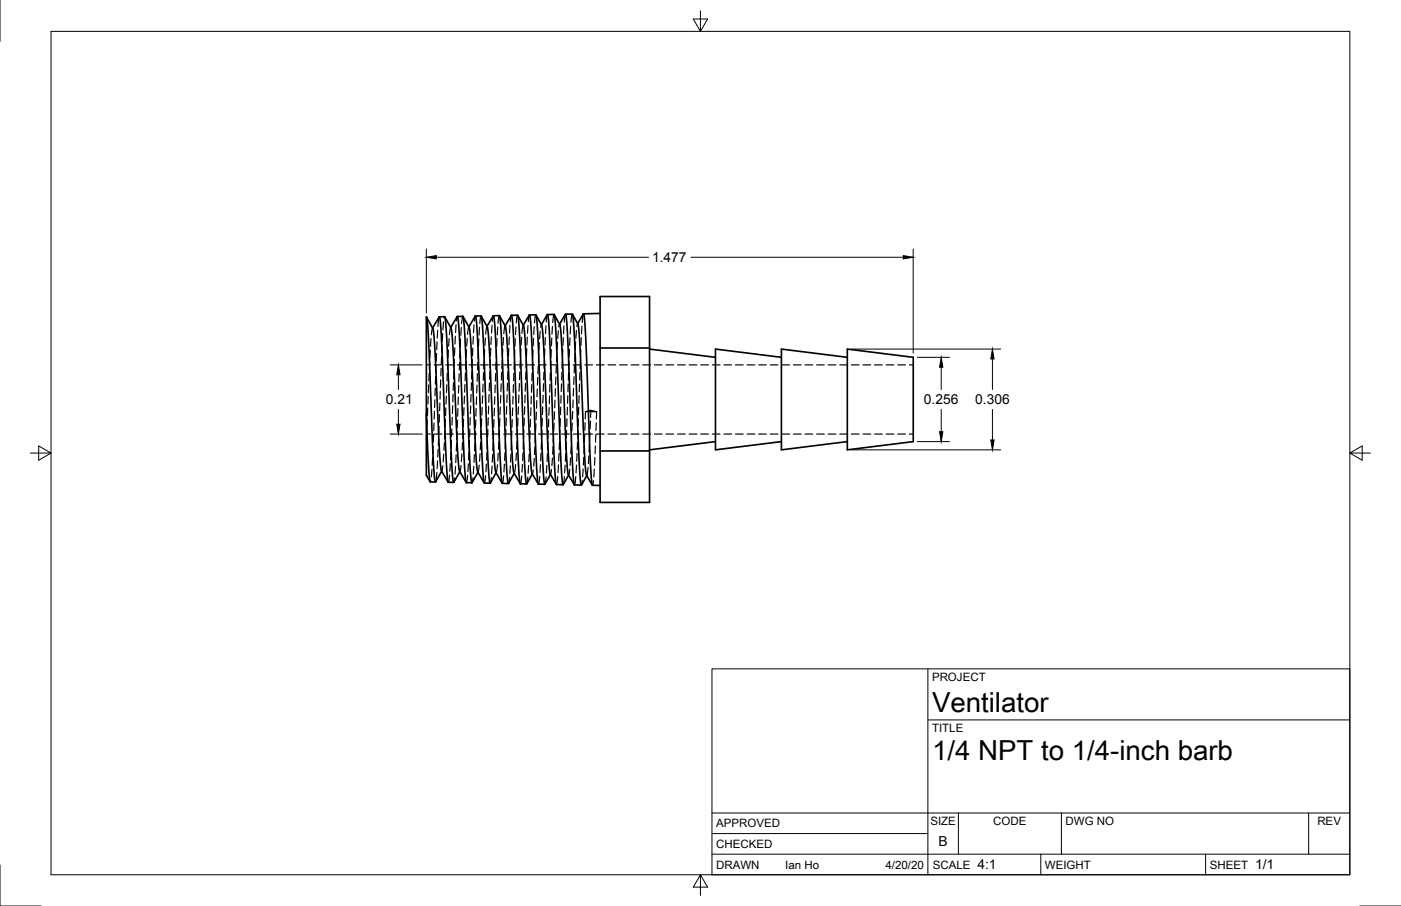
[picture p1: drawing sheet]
<svg xmlns="http://www.w3.org/2000/svg" width="432mm" height="279mm" viewBox="0 0 432 279" stroke-linecap="round" stroke-linejoin="round" font-family="sans-serif">
<!-- layer: Visible -->
<g fill="none" stroke="#000" stroke-width=".51">
<path d="M131.5 97.8l1.9 3.5 .4 2.2 1.5 33 .5 7.7 .3 1 2 3.5M135.4 97.7h1.7l.4 2.8 1.6 41.4 .7 6.9 1.9-3.3M137.1 97.7l1.9 3.4 .3 2 2.1 41.2 .2 1.1 2.1 3.4M141 97.6h1.7l.4 2.6 1.6 41.1 .4 5.9 .3 1.7 1.9-3.3M142.7 97.6l1.9 3.4 .3 2.2 2.1 41.3 .2 1 2 3.4M146.5 97.5h1.8l.4 2.2 1.7 41.9 .6 7.4 1.9-3.2M148.3 97.5l1.9 3.3 .3 2.2 2.1 41.7 .2 1 2 3.3M152.1 97.4l1.8-.1 .4 2.2 1.7 41.9 .4 6 .3 1.7M153.9 97.4l1.9 3.2 .3 2.2 2.1 41.7 .2 1.3 2 3.4M157.6 97.2h1.9l.4 2.1 1.7 41.5 .3 6.4 .4 2 1.8-3M159.6 97.3l1.8 3.1 .3 2.3 2.1 42.1 .2 1.2 1.9 3.3M163.2 97.1h1.9l.4 1.7 1.7 42.3 .4 6.3 .4 1.9"/>
<path d="M165.2 97.1l1.8 3.2 .3 2.5 2.1 42.4 .2 1 1.9 3.2M168.7 97h2.1l.3 1.8 1.7 41.7 .4 6.6 .3 2.4 1.8-3M170.8 97l1.8 3.1 .3 2.5 2 42.6 .3 1.2 1.8 3.1M172.5 99.9l1.8-3 .3 1.8 .4 5.4 1.7 42.8 .3 2.6 2.2 .1M174.3 96.9h2.1l.3 1.7 1.7 41.7 .4 6.8 .4 2.5 1.6-2.9M176.4 96.9l1.7 3 .4 2.5 2 43 .3 1.2 1.8 3M178.1 99.8l1.8-3 .6 6.9 1.7 43.7 .4 2.2 2.4 .1M185 91.4h15.2v63.5h-15.2zM185 96.7l-5.2 .1M133.3 101.2l2.1-3.5 .4 1.9 .3 6.1 1.7 41.1 .4 1.9 1.6 .1M138.9 101l2.1-3.4 .3 2.1 .4 6.7 1.7 40.7 .3 1.7 1.8 .1M144.5 100.8l2-3.3 .7 6.5 1.7 43 .4 2h1.8"/>
<path d="M150.1 100.6l2-3.2 .7 7.2 1.6 41.8 .4 2.6 1.9 .1M155.7 100.5l1.9-3.3 .7 7.1 1.7 42.9 .4 2h1.9M161.3 100.3l1.9-3.2 .4 2.3 .3 6.5 1.7 41.7 .3 1.7 2 .1M166.9 100.1l1.9-3.1 .3 2.4 .4 7.6 1.7 40.4 .3 2 2 .1M185 107.3h15.2M200.2 107.7l20.3 2.5M240.8 110.2l-20.3-2.5v31l20.3-2.5M261.2 107.7l20.3 2.5v26l-20.3 2.5zM261.2 110.2l-20.4-2.5v31l20.4-2.5M131.4 127.7v-29.9l.4 2.1 .4 6.4 1.3 35.3 .4 5.4 .3 1.7 1.9-3.4M131.4 127.7l1 19.9 .2 1 1.6 .1M131.4 127.7v18.9l1.2 2"/>
<path d="M185 139.1h15.2M220.5 136.2l-20.3 2.5M158.5 146l-1.8 3.1M169.7 146.3l-1.7 3"/>
</g>
<!-- layer: Hidden -->
<g fill="none" stroke="#000" stroke-width=".36">
<path d="M135.4 97.7l-.4 3M136.7 99.3l-.2 2.4M137 97.7l-.1 .4M140.9 97.6l-.2 1.4M142.6 97.6l-.3 2.2M146.5 97.5l-.3 1.5M148.3 97.4l-.4 2.4M152 97.4l-.3 1.7M153.8 97.3l-.3 2.4M157.6 97.3l-.3 1.9M159.4 97.3l-.3 2.3M163.1 97.2l-.3 2"/>
<path d="M165 97.2l-.3 2.4M168.7 97l-.3 2.3M170.6 97.1l-.3 2.4M172.5 99.9l-.1 .2M174.2 96.9l-.3 2.5M176.3 97l-.3 2.4M178.1 99.8l-.1 .1M178.1 99.9l-.3 .8M179.8 96.8l-.3 2.6M131.4 112.5h1.2M132.1 118.7l-.1 2.4M132.3 115.1l-.1 2.4"/>
<path d="M132.4 111.5l-.1 2.4M132.6 108l-.1 2.4M132.8 104.4l-.1 2.4M133.3 101.2v.1M133.4 101.3l-.5 1.9M133.8 112.5h2.4M134.2 119.7l-.1 2.4M134.3 116.1l-.1 2.4M134.4 112.6l-.1 2.4M134.5 109v2.4M134.7 105.4l-.1 2.4M134.9 101.9l-.1 2.3"/>
<path d="M135.8 117.1l-.1 2.4M136 113.6l-.1 2.4M136.1 110l-.1 2.4M136.2 106.4l-.1 2.4M136.4 102.9l-.1 2.3M137.4 112.5h2.4M137.7 118.7l-.1 2.3M137.9 115.1l-.1 2.4M138 111.5l-.1 2.4M138.2 108l-.1 2.3M138.4 104.4l-.1 2.4M138.9 101v.1"/>
<path d="M139 101.1l-.3 .4-.2 1.7M139.8 118l-.1 2.4M139.9 114.4l-.1 2.4M140 110.8l-.1 2.4M140.2 107.3l-.1 2.4M140.3 103.7l-.1 2.4M140.6 100.1l-.2 2.4M140.9 112.5h2.4M141.4 118.9l-.1 2.3M141.5 115.3l-.1 2.4M141.6 111.7v2.4M141.8 108.1l-.1 2.4"/>
<path d="M142 104.6l-.1 2.4M142.2 101l-.2 2.4M143.3 118.6l-.1 2.3M143.4 115l-.1 2.4M143.6 111.4l-.1 2.4M143.8 107.9l-.1 2.3M144 104.3l-.2 2.4M144.5 100.8l-.1 .1M144.5 112.5h2.4M144.6 100.9l-.3 .5-.2 1.7M145.3 118l-.1 2.4M145.4 114.5v2.4"/>
<path d="M145.6 110.9l-.1 2.4M145.7 107.3l-.1 2.4M145.9 103.8l-.1 2.4M146.1 100.2l-.2 2.4M147 118.8l-.1 2.4M147.1 115.2l-.1 2.4M147.3 111.7l-.1 2.3M147.4 108.1l-.1 2.4M147.6 104.5l-.1 2.4M147.8 100.9l-.2 2.4M148.1 112.5h2.4M148.9 118.5l-.1 2.4"/>
<path d="M149 114.9l-.1 2.4M149.2 111.3l-.1 2.4M149.4 107.8l-.2 2.4M149.6 104.2l-.2 2.4M150.1 100.7l-.4 2.3M150.1 100.6v.2M150.9 118.1l-.1 2.4M151 114.6l-.1 2.3M151.1 111l-.1 2.4M151.3 107.4l-.1 2.4M151.4 103.8l-.1 2.4M151.6 100.3l-.1 2.4"/>
<path d="M151.7 112.5h2.4M152.6 118.7l-.1 2.4M152.8 115.1l-.1 2.4M152.9 111.6l-.1 2.4M153 108v2.4M153.2 104.4l-.1 2.4M153.4 100.9l-.1 2.4M154.5 118.3l-.1 2.4M154.6 114.8l-.1 2.4M154.8 111.2l-.1 2.4M155 107.7l-.2 2.3M155.2 104.1l-.2 2.3"/>
<path d="M155.2 112.5h2.4M155.7 100.5l-.4 2.4M156.4 118.2l-.1 2.4M156.5 114.6l-.1 2.4M156.7 111l-.1 2.4M156.8 107.5l-.1 2.4M157 103.9l-.1 2.4M157.2 100.4l-.2 2.3M158.3 118.6l-.1 2.4M158.4 115.1l-.1 2.4M158.5 111.5l-.1 2.4M158.7 108l-.1 2.3"/>
<path d="M158.8 104.4l-.1 2.3M158.8 112.5h2.4M159 100.8l-.1 2.4M160.1 118.3l-.1 2.4M160.2 114.7l-.1 2.4M160.4 111.1l-.1 2.4M160.5 107.6l-.1 2.3M160.8 104l-.2 2.4M161.2 100.5l-.3 2.3M161.3 100.3l-.1 .1M162 118.2l-.1 2.4M162.1 114.7l-.1 2.4"/>
<path d="M162.2 111.1l-.1 2.4M162.4 107.5l-.1 2.4M162.4 112.5h2.4M162.5 104l-.1 2.3M162.7 100.4l-.1 2.4M163.9 118.6l-.1 2.4M164 115l-.1 2.4M164.1 111.5l-.1 2.3M164.3 107.9l-.1 2.4M164.4 104.3l-.1 2.4M164.7 100.8l-.2 2.3M165.6 120l-.1 2.3"/>
<path d="M165.7 116.4v2.4M165.9 112.8l-.1 2.4M165.9 112.5h2.4M166.1 109.2l-.2 2.4M166.2 105.7l-.1 2.4M166.5 102.1l-.2 2.4M166.9 100.1l-.1 .1M166.9 100.2l-.3 .7M167.5 118.3l-.1 2.4M167.6 114.7v2.4M167.8 111.2l-.1 2.4M167.9 107.6l-.1 2.4"/>
<path d="M168.1 104.1l-.1 2.3M168.3 100.5l-.2 2.3M169.5 118.5l-.1 2.4M169.5 112.5h2.4M169.6 115l-.1 2.3M169.8 111.4l-.1 2.4M169.9 107.8l-.1 2.4M170.1 104.2l-.2 2.4M170.3 100.7l-.2 2.4M171.2 119.8l-.1 2.4M171.3 116.3l-.1 2.3M171.5 112.7l-.1 2.4"/>
<path d="M171.6 109.1l-.1 2.4M171.8 105.6l-.1 2.3M172.1 102l-.2 2.4M172.5 100.1l-.3 .7M173.1 118.4l-.1 2.4M173.1 112.5h2.4M173.2 114.8l-.1 2.4M173.3 111.3l-.1 2.3M173.5 107.7l-.1 2.3M173.6 104.1l-.1 2.4M173.8 100.5l-.1 2.4M175.1 118.4l-.1 2.4"/>
<path d="M175.2 114.9v2.4M175.4 111.3l-.1 2.4M175.5 107.7l-.1 2.4M175.7 104.2l-.1 2.4M175.9 100.6l-.2 2.4M176.7 112.5h2.3M176.8 119.8l-.1 2.3M176.9 116.2l-.1 2.4M177.1 112.6l-.1 2.4M177.2 109.1l-.1 2.3M177.4 105.5l-.1 2.4M177.7 101.9l-.2 2.4"/>
<path d="M178.6 118.4l-.1 2.4M178.7 114.9l-.1 2.3M178.9 111.3l-.1 2.4M179 107.7l-.1 2.4M179.2 104.2l-.2 2.4M179.4 100.6l-.2 2.4M180.2 112.5h2.4M183.8 112.5h2.4M187.4 112.5h2.4M191 112.5h2.3M194.5 112.5h2.4M198.1 112.5h2.4"/>
<path d="M201.7 112.5h2.3M205.3 112.5h2.3M208.8 112.5h2.4M212.4 112.5h2.4M216 112.5h2.4M219.5 112.5h2.4M223.1 112.5h2.4M226.7 112.5h2.4M230.3 112.5h2.3M233.8 112.5h2.4M237.4 112.5h2.4M241 112.5h2.4"/>
<path d="M244.5 112.5h2.4M248.1 112.5h2.4M251.7 112.5h2.4M255.2 112.5h2.4M258.8 112.5h2.4M262.4 112.5h2.4M266 112.5h2.4M269.5 112.5h2.4M273.1 112.5h2.4M276.7 112.5h2.4M280.3 112.5h1.2M131.4 133.9h1.2"/>
<path d="M131.5 132.9l-.1 2.7M131.7 129.4l-.1 2.4M131.8 125.8l-.1 2.4M132 122.3l-.1 2.3M133.5 137.6l-.1 2.3M133.6 134l-.1 2.4M133.8 130.4l-.1 2.4M133.8 133.9h2.4M133.9 126.9l-.1 2.3M134 123.3l-.1 2.4M135 138.6l-.1 2.3M135.2 135l-.1 2.4"/>
<path d="M135.3 131.4l-.1 2.4M135.4 127.8v2.4M135.6 124.3l-.1 2.4M135.7 120.7l-.1 2.4M136.9 136.5l-.1 2.4M137.1 132.9l-.1 2.4M137.3 129.3l-.1 2.4M137.4 133.9h2.4M137.4 125.8l-.1 2.4M137.6 122.2l-.1 2.4M139 139.4l-.1 2.4M139.1 135.8l-.1 2.4"/>
<path d="M139.3 132.3l-.1 2.3M139.4 128.7l-.1 2.4M139.5 125.1l-.1 2.4M139.6 121.6v2.3M140.7 136.7l-.1 2.4M140.9 133.1l-.1 2.4M140.9 133.9h2.4M141 129.6l-.1 2.3M141.1 126v2.4M141.3 122.4l-.1 2.4M142.3 140l-.1 2.4M142.6 136.4l-.2 2.4"/>
<path d="M142.7 132.8l-.1 2.4M142.9 129.3l-.1 2.4M143 125.7l-.1 2.4M143.2 122.1l-.1 2.4M144.5 139.5l-.1 2.3M144.5 133.9h2.4M144.7 135.9l-.1 2.4M144.8 132.3l-.1 2.4M144.9 128.8l-.1 2.3M145.1 125.2l-.1 2.4M145.2 121.6l-.1 2.4M146.4 136.7l-.1 2.3"/>
<path d="M146.5 133.1l-.1 2.3M146.6 129.5v2.4M146.8 125.9l-.1 2.4M146.9 122.4l-.1 2.3M148 139.9l-.2 2.4M148.1 133.9h2.4M148.1 136.3l-.1 2.4M148.3 132.8l-.1 2.3M148.5 129.2l-.1 2.4M148.6 125.6l-.1 2.4M148.7 122v2.4M150.1 139.5l-.1 2.4"/>
<path d="M150.2 136l-.1 2.3M150.4 132.4l-.1 2.4M150.5 128.8l-.1 2.4M150.6 125.3l-.1 2.3M150.7 121.7v2.4M151.7 133.9h2.4M152 136.6l-.1 2.3M152.1 133l-.1 2.4M152.3 129.4l-.1 2.4M152.4 125.9l-.1 2.3M152.5 122.3l-.1 2.4M153.6 139.8l-.2 2.3"/>
<path d="M153.8 136.2l-.2 2.4M153.9 132.6l-.1 2.4M154.1 129.1l-.1 2.3M154.2 125.5l-.1 2.4M154.3 121.9l-.1 2.4M155.2 133.9h2.4M155.6 139.6l-.1 2.4M155.8 136l-.1 2.4M155.9 132.5l-.1 2.4M156 128.9v2.4M156.2 125.3l-.1 2.4M156.3 121.8l-.1 2.3"/>
<path d="M157.6 136.5l-.1 2.4M157.8 132.9l-.1 2.4M157.9 129.3l-.1 2.4M158 125.8l-.1 2.4M158.1 122.2v2.4M158.8 133.9h2.4M159.2 139.7l-.2 2.3M159.3 136.1l-.1 2.4M159.5 132.5l-.1 2.4M159.7 129l-.1 2.4M159.8 125.4l-.1 2.4M159.9 121.8l-.1 2.4"/>
<path d="M161.2 139.7l-.1 2.3M161.3 136.1l-.1 2.4M161.5 132.5l-.1 2.4M161.6 128.9l-.1 2.4M161.7 125.4l-.1 2.4M161.8 121.8v2.4M162.4 133.9h2.4M163.2 136.4v2.4M163.4 132.9l-.1 2.4M163.5 129.3l-.1 2.4M163.6 125.7v2.4M163.7 122.2v2.3"/>
<path d="M164.8 137.8l-.1 2.4M165 134.2l-.1 2.4M165.2 130.7l-.1 2.3M165.3 127.1l-.1 2.4M165.5 123.5l-.1 2.4M165.9 133.9h2.4M166.7 139.7l-.1 2.4M166.9 136.2l-.1 2.4M167 132.6l-.1 2.4M167.2 129l-.1 2.4M167.3 125.5l-.1 2.3M167.4 121.9l-.1 2.4"/>
<path d="M168.7 139.9l-.1 2.4M168.9 136.4l-.1 2.3M169 132.8l-.1 2.4M169.1 129.2l-.1 2.4M169.2 125.7v2.3M169.4 122.1l-.1 2.4M169.5 133.9h2.4M170.5 137.7l-.2 2.4M170.6 134.1l-.1 2.4M170.8 130.5l-.1 2.4M170.9 127l-.1 2.3M171 123.4v2.4"/>
<path d="M172.3 139.8l-.1 2.4M172.4 136.2l-.1 2.4M172.6 132.7l-.1 2.3M172.7 129.1l-.1 2.4M172.8 125.5l-.1 2.4M172.9 122v2.3M173.1 133.9h2.4M174.3 139.9l-.1 2.3M174.5 136.3l-.1 2.4M174.6 132.7l-.1 2.4M174.8 129.2l-.1 2.3M174.9 125.6l-.1 2.4"/>
<path d="M175 122l-.1 2.4M176 137.6l-.1 2.4M176.2 134l-.1 2.4M176.4 130.5l-.1 2.3M176.5 126.9l-.1 2.4M176.6 123.3v2.4M176.7 133.9h2.3M177.8 139.8l-.1 2.4M178 136.3l-.1 2.4M178.1 132.7l-.1 2.4M178.2 129.2v2.3M178.4 125.6l-.1 2.4"/>
<path d="M178.5 122l-.1 2.4M180.1 137.5l-.1 2.3M180.2 133.9l-.1 2.4M180.2 133.9h2.4M180.3 130.3v2.4M180.4 127v2.2M180.4 127l1.7-.5 1.8 .5M180.4 127h3.5M181.7 137l-.2 2.4M181.8 133.5l-.1 2.3M182 129.9l-.1 2.4M182.1 126.5l-.1 2.2"/>
<path d="M183.5 137.5l-.1 2.4M183.6 134v2.4M183.8 130.4l-.1 2.4M183.8 133.9h2.4M183.9 127l-.1 2.2M187.4 133.9h2.4M191 133.9h2.3M194.5 133.9h2.4M198.1 133.9h2.4M201.7 133.9h2.3M205.3 133.9h2.3M208.8 133.9h2.4"/>
<path d="M212.4 133.9h2.4M216 133.9h2.4M219.5 133.9h2.4M223.1 133.9h2.4M226.7 133.9h2.4M230.3 133.9h2.3M233.8 133.9h2.4M237.4 133.9h2.4M241 133.9h2.4M244.5 133.9h2.4M248.1 133.9h2.4M251.7 133.9h2.4"/>
<path d="M255.2 133.9h2.4M258.8 133.9h2.4M262.4 133.9h2.4M266 133.9h2.4M269.5 133.9h2.4M273.1 133.9h2.4M276.7 133.9h2.4M280.3 133.9h1.2M132.8 148.3l-.2 .3M133.1 144.7l-.2 2.4M133.3 141.1l-.1 2.4M134.6 145.7l-.3 2.9"/>
<path d="M134.9 142.1l-.2 2.4M136.2 145.2l-.1 .1M136.5 143.6l-.4 1.6M136.8 140.1l-.2 2.3M138.6 146.5l-.4 2.2M138.8 143l-.2 2.4M140.1 147.4l-.2 1.3M140.4 143.8l-.2 2.4M140.6 140.3l-.1 2.3M141.8 145.4l-.1 .1M142.1 143.6l-.4 1.8M144.1 146.6l-.4 2.2"/>
<path d="M144.4 143l-.2 2.4M145.8 147.3l-.3 1.5M146 143.8l-.1 2.4M146.2 140.2l-.1 2.4M147.4 145.5l-.1 .1M147.7 143.4l-.4 2.1M149.7 146.7l-.4 2.3M149.9 143.1l-.1 2.4M151.4 147.3l-.3 1.6M151.7 143.7l-.2 2.4M151.8 140.1l-.1 2.4M153 145.7l-.1 .1"/>
<path d="M153.3 143.3l-.5 2.4M155.2 146.7l-.3 2.4M155.5 143.2l-.2 2.3M157 147.2l-.3 1.9M157.3 143.6l-.2 2.4M157.5 140.1l-.1 2.4M158.5 145.9v.1M158.9 143.3l-.2 2-.3 .6M160.8 146.8l-.3 2.3M161 143.2l-.1 2.4M162.7 147.2l-.3 2M162.9 143.6l-.1 2.4"/>
<path d="M163.1 140l-.1 2.4M164.1 146.1v.1M164.4 144.9l-.4 1.2M164.7 141.4l-.2 2.3M166.3 146.9l-.3 2.3M166.6 143.3l-.2 2.4M168.3 147.1l-.3 2.2M168.6 143.5l-.2 2.4M169.7 146.2v.1M170 144.8l-.4 1.4M170.3 141.2l-.2 2.4M171.9 146.9l-.3 2.4"/>
<path d="M172.1 143.4l-.1 2.4M173.9 147l-.3 2.4M174.2 143.4l-.2 2.4M175.3 146.4v.1M175.6 144.7l-.4 1.7M175.9 141.2l-.2 2.3M177.5 147l-.3 2.4M177.7 143.4l-.2 2.4M179.5 148.2l-.3 1.3M179.7 144.6l-.1 2.4M179.9 141.1l-.1 2.3M180.9 146.6l-.1 .1"/>
<path d="M181.3 144.2l-.3 2-.2 .4M181.5 140.6l-.2 2.4M182.9 148.2l-.3 1.4M183.2 144.7l-.2 2.3M183.3 141.1l-.1 2.4"/>
</g>
<circle cx="131.4" cy="97.8" r=".18" fill="#000"/>
<!-- layer: Border -->
<path d="M0 0v12.7M15.7 9.7h400.3v260.1h-400.3zM215.9 3.3v6.4l-2.2-3.8h4.4l-2.2 3.8M9.4 139.7h6.3l-3.8-2.2v4.4l3.8-2.2M416 139.7l3.8 2.2v-4.4l-3.8 2.2h6.4M0 266.7v12.7h12.7M215.9 269.8l2.2 3.8h-4.4l2.2-3.8v6.3M419.1 279.4h12.7" fill="none" stroke="#000" stroke-width=".31"/>
<!-- layer: Titleblock -->
<path d="M219.4 206.3h196.6v63.5h-196.6zM286 206.3v63.5M286 222h130M219.4 257.1h66.6M219.4 250.7h196.6M295.4 250.7v12.7M327.1 250.7v12.7M403.3 250.7v12.7M219.4 263.4h196.6M320.8 263.4v6.4M371.6 263.4v6.4" fill="none" stroke="#000" stroke-width=".31"/>
<!-- layer: Dimensions -->
<g fill="none" stroke="#000" stroke-width=".31">
<path d="M131.4 76.8v19.7M134.5 79.3h65.4M213 79.3h65.4M281.5 76.8v32.1M120.2 112.5h9.9M122.8 115.6v4.5M262.4 107.7h46M282.7 110.2h9.9M290.1 113.2v6.9M305.9 110.7v9.4M120.2 133.9h9.9M122.8 126.3v4.5"/>
<path d="M262.4 138.7h46M282.7 136.2h9.9M290.1 126.3v6.8M305.9 126.3v9.4"/>
</g>
<path d="M131.4 79.3l3.1-.5v1zM278.4 78.8l3.1 .5-3.1 .5zM122.8 112.5l.5 3.1h-1zM290.1 110.2l.5 3h-1zM305.9 107.7l.5 3h-1zM122.3 130.8h1l-.5 3.1zM289.6 133.1h1l-.5 3.1zM305.4 135.7h1l-.5 3z" fill="#000" stroke="#000" stroke-width=".31"/>
<g font-size="8.5">
<text x="287.3" y="219.5">Ventilator</text>
<text x="287.3" y="234.5">1/4 NPT to 1/4-inch barb</text>
</g>
<g font-size="4.3">
<text x="201" y="80.9">1.477</text>
<text x="119" y="124.7">0.21</text>
<text x="284.8" y="124.7">0.256</text>
<text x="300.6" y="124.7">0.306</text>
<text x="289.3" y="261">B</text>
<text x="301.2" y="268.1">4:1</text>
<text x="386.8" y="268.1">1/1</text>
</g>
<g font-size="3.5">
<text x="287.3" y="210.1">PROJECT</text>
<text x="287.3" y="225.8">TITLE</text>
<text x="220.7" y="255.2">APPROVED</text>
<text x="286.7" y="254.5">SIZE</text>
<text x="306.1" y="254.5">CODE</text>
<text x="328.4" y="254.5">DWG NO</text>
<text x="406" y="254.5">REV</text>
<text x="220.7" y="261.5">CHECKED</text>
<text x="220.7" y="267.9">DRAWN</text>
<text x="242" y="267.9">Ian Ho</text>
<text x="272.9" y="267.9">4/20/20</text>
<text x="287.5" y="267.9">SCALE</text>
<text x="322.1" y="267.9">WEIGHT</text>
<text x="372.9" y="267.9">SHEET</text>
</g>
</svg>
